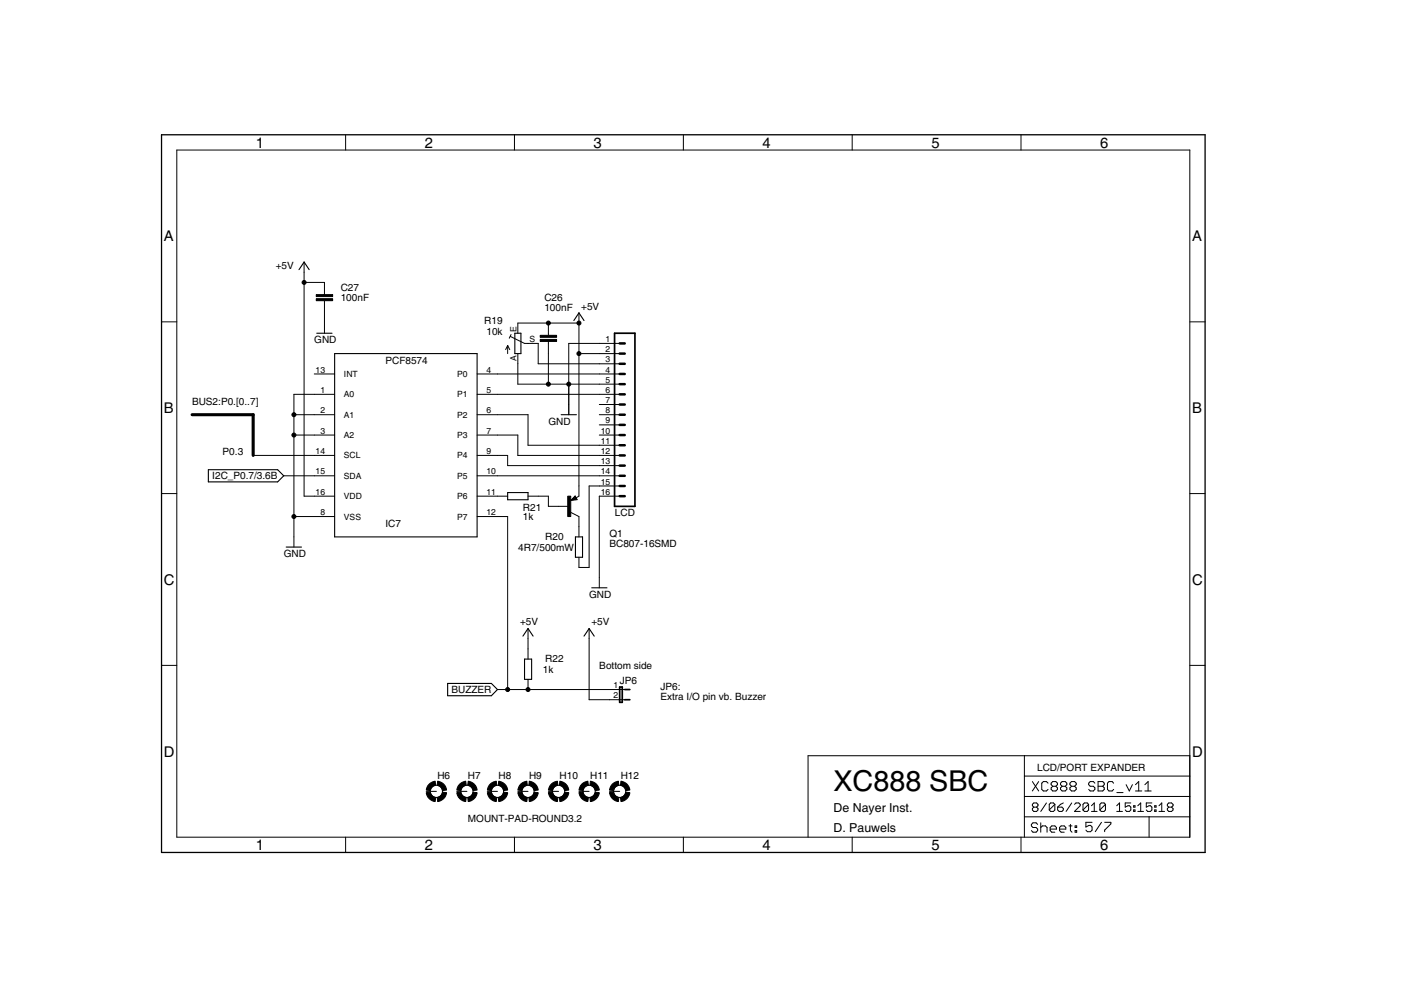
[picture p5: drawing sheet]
<svg xmlns="http://www.w3.org/2000/svg" width="297mm" height="210mm" viewBox="0 0 297 210" stroke-linecap="round" stroke-linejoin="round" font-family="sans-serif">
<g fill="#000" stroke="#000" stroke-width=".23">
<path d="M64.5 55.6l-1.1 1.6zM64.5 55.6l1.1 1.6zM67.2 70.7h3.2zM71 75v38.8zM71 75h30.2zM109.2 70.7v4.3zM109.2 75h1.2zM110.4 70.7v4.3zM109.2 70.7h1.2zM122.7 66.3l-1 1.7zM122.7 66.3l1.1 1.7zM44.2 99.6h14.7z"/>
<path d="M119 87.9h3.2zM44.2 99.6v2.6zM44.2 102.2h14.7zM60.2 100.9l-1.3 1.3zM58.9 99.6l1.3 1.3zM60.7 116h3.2zM71 113.8h30.2zM101.2 75v38.8zM107.6 106h4.4zM107.6 104.4v1.6zM107.6 104.4h4.4zM112 104.4v1.6z"/>
<path d="M121.2 106l.9-.1zM121.6 105.7h.3zM121.9 105.3l-.7 .7zM121.6 105.7l.3-.2zM122 113.8v4.4zM121.9 105.5l.2 .4zM121.9 105.3l.3 .6zM123.5 113.8v4.4zM122 113.8h1.5zM122 118.2h1.5zM111.2 139.7v4.3zM112 133.3l-1.1 1.6z"/>
<path d="M111.2 139.7h1.5zM112 133.3l1 1.6zM124.9 133.3l-1.1 1.6zM125.5 124.6h3.2zM124.9 133.3l1.1 1.6zM94.9 144.9v2.6zM94.9 147.5h9.3zM94.9 144.9h9.3zM105.5 146.2l-1.3 1.3zM104.2 144.9l1.3 1.3zM112.7 139.7v4.3zM111.2 144h1.5z"/>
</g>
<g fill="#000" stroke="#000" stroke-width=".21">
<path d="M37.5 31.8v145.7zM73.3 28.6v3.2zM109.1 28.6v3.2zM144.9 28.6v3.2zM180.7 28.6v3.2zM216.5 28.6v3.2zM37.5 31.8h214.8zM64.5 55.6v2.1zM64.5 57.7v2.2zM68.8 59.9v2.1zM64.5 59.9h4.3zM34.2 68.2h3.3z"/>
<path d="M66.6 79.3h4.4zM68.8 64.2v2.1zM68.8 62v.5zM68.8 63.8v.4zM68.8 68.5v2.2zM68.8 66.3v2.2zM101.2 79.3h4.3zM105.5 79.3h21.6zM107.6 73.3v1.7zM107.6 73.3l-.4 .8zM107.6 73.3l.5 .8zM108.4 70.9l-.4 .8z"/>
<path d="M109.8 75v2.1zM109.8 68.5v2.2zM109.8 68.5h6.5zM109.8 77.1v4.3zM108.2 71.3l3 1.5zM111.2 72.8h.8zM112 72.8h2.1zM114.1 72.8v4.3zM114.1 77.1h13zM116.3 68.5v2.2zM116.3 72.8v2.2zM116.3 70.7v.4z"/>
<path d="M116.3 72.4v.4zM116.3 68.5h6.4zM116.3 75v6.4zM120.6 72.8h6.5zM122.7 66.3v2.2zM122.7 68.5v6.5zM122.7 75v28zM127.1 72.8h4.3zM127.1 75h4.3zM127.1 77.1h4.3zM127.1 79.3h4.3zM122.7 75h4.4z"/>
<path d="M252.3 68.2h3.2zM53.7 96.6h12.9zM62.3 83.6v4.3zM62.3 87.9v4.3zM62.3 92.2v17.3zM66.6 83.6h4.4zM66.6 87.9h4.4zM66.6 92.2h4.4zM66.6 96.6h4.4zM62.3 83.6h4.3zM62.3 87.9h4.3zM62.3 92.2h4.3z"/>
<path d="M101.2 96.6h4.3zM101.2 92.2h4.3zM101.2 87.9h4.3zM101.2 83.6h4.3zM105.5 96.6h2.1zM105.5 92.2h4.3zM105.5 87.9h6.5zM105.5 83.6h21.6zM107.6 96.6v2.1zM107.6 98.7h19.5zM109.8 92.2v4.4zM109.8 96.6h17.3z"/>
<path d="M109.8 81.4h6.5zM112 87.9v6.5zM112 94.4h15.1zM116.3 81.4h4.3zM120.6 85.8v2.1zM120.6 81.4v4.4zM120.6 81.4v6.5zM120.6 72.8v8.6zM127.1 81.4h4.3zM127.1 83.6h4.3zM127.1 85.8h4.3zM127.1 87.9h4.3z"/>
<path d="M127.1 90.1h4.3zM127.1 92.2h4.3zM127.1 94.4h4.3zM127.1 96.6h4.3zM127.1 98.7h4.3zM120.6 81.4h6.5zM34.2 104.6h3.3zM62.3 113.8v2.2zM62.3 109.5v4.3zM64.5 59.9v45.3zM66.6 100.9h4.4zM66.6 105.2h4.4z"/>
<path d="M66.6 109.5h4.4zM64.5 105.2h2.1zM60.2 100.9h6.4zM62.3 109.5h4.3zM101.2 109.5h4.3zM101.2 105.2h4.3zM101.2 100.9h4.3zM105.5 105.2h2.1zM105.5 109.5h2.1zM105.5 100.9h21.6zM107.6 109.5v36.7zM112 105.2h2.1z"/>
<path d="M114.1 105.2h2.2zM116.3 105.2v2.2zM116.3 107.4h2.1zM118.4 107.4h2.2zM121 106.1l1.4-.2zM121.9 105.2l-.9 .9zM121.9 105.2l.5 .7zM122.7 111.7v2.1zM122.7 103v2.2zM122.7 109.5v2.2zM122.1 105.6l.6-.4zM121 108.6l1.7 .9z"/>
<path d="M124.9 103v17.3zM127.1 100.9h4.3zM127.1 103h4.3zM127.1 105.2h4.3zM124.9 103h2.2zM127.1 105.2v17.3zM252.3 104.6h3.2zM112 137.6v2.1zM112 133.3v2.1zM112 135.4v2.2zM122.7 118.2v2.1zM124.9 133.3v2.1z"/>
<path d="M124.9 135.4v13zM122.7 120.3h2.2zM127.1 122.5v2.1zM34.2 141.1h3.3zM105.5 146.2h2.1zM107.6 146.2h4.4zM112 144v2.2zM112 146.2h17.2zM124.9 148.4h4.3zM129.2 146.2h2.2zM129.2 148.4h2.2zM131.4 146.2h1.1z"/>
<path d="M131.4 148.4h1.1zM252.3 141.1h3.2zM37.5 177.5h214.8zM90.4 167.8h2.1zM96.8 167.8h2.2zM103.3 167.8h2.2zM109.8 167.8h2.2zM116.3 167.8h2.1zM122.7 167.8h2.2zM129.2 167.8h2.2zM171.3 160.2v17.3zM171.3 160.2h45.9z"/>
<path d="M217.2 160.2h35.1zM217.2 173.2v4.3zM217.2 168.9v4.3zM217.2 168.9h35.1zM217.2 164.5v4.4zM217.2 164.5h35.1zM217.2 160.2v4.3zM218.7 174.8v.3zM218.7 175.1l.3 .4zM218.9 165.7l1.3 2zM218.9 170.5l.3-.3zM218.9 171.4v.3z"/>
<path d="M218.9 171.4l.3-.3zM218.9 170.5v.3zM219 174.5l-.3 .3zM219 175.5h.7zM218.7 176.1l.3 .3zM219.2 170.2h.6zM218.9 171.7l.3 .3zM218.9 170.8l.3 .3zM219.2 171.1h.6zM219 174.5h.7zM219.7 175.5l.3 .3zM219 176.4h.7z"/>
<path d="M219.8 170.2l.3 .3zM219.8 171.1l.3 .3zM219.2 172h.6zM219.7 174.5l.3 .3zM220 175.8v.3zM219.7 176.4l.3-.3zM220.1 170.5v.3zM220.1 170.8l-.3 .3zM220.1 171.4v.3zM220.1 171.7l-.3 .3zM220.2 165.7l-1.3 2zM221.9 170.2l-1.2 1.8z"/>
<path d="M220.7 174.5v1.9zM220.7 175.5l.3-.4zM220.9 166.1v1.3zM220.9 167.4l.3 .3zM221 175.1h.7zM221.2 165.7l-.3 .4zM221.2 167.7h.7zM221.7 175.1l.3 .4zM221.2 165.7h.7zM221.9 167.7l.3-.3zM222 175.5v.9zM221.9 165.7l.3 .4z"/>
<path d="M222.5 170.5v1.2zM222.5 170.5l.3-.3zM222.5 171.7l1.1-1.2zM222.7 175.5v.6zM222.7 175.5l.3-.4zM222.8 170.2h.6zM222.5 171.7l.3 .3zM222.9 166.1l.3-.4zM222.9 167v.4zM222.9 167l.3-.3zM222.9 166.1v.3zM222.7 176.1l.3 .3z"/>
<path d="M223 175.1h.6zM223.2 165.7h.7zM222.9 167.4l.3 .3zM222.9 166.4l.3 .3zM223.2 166.7h.7zM223.4 170.2l.2 .3zM222.8 172h.6zM223.6 170.5v1.2zM223.6 171.7l-.2 .3zM223 176.4h.6zM223.6 175.1l.4 .4zM223.9 165.7l.3 .4z"/>
<path d="M223.9 166.7l.3 .3zM223.2 167.7h.7zM224 175.5v.3zM222.7 175.8h1.3zM224.2 166.1v.3zM224.2 166.4l-.3 .3zM224.2 167v.4zM224.2 167.4l-.3 .3zM224.2 171.1v.6zM224.2 171.7l.4 .3zM224.6 172h.5zM224.6 175.5v.6z"/>
<path d="M224.6 175.5l.4-.4zM224.9 166.1l.3-.4zM224.9 167v.4zM224.9 167l.3-.3zM224.9 166.1v.3zM224.2 171.1l.7-.6zM224.6 176.1l.4 .3zM225 175.1h.6zM225.4 171.7l-.3 .3zM224.2 171.1h.9zM225.2 165.7h.6zM224.9 167.4l.3 .3z"/>
<path d="M224.9 166.4l.3 .3zM225.2 166.7h.6zM224.9 170.5l.5-.3zM225.4 171.4v.3zM225.1 171.1l.3 .3zM225 176.4h.6zM225.6 175.1l.4 .4zM225.8 165.7l.4 .4zM225.8 166.7l.4 .3zM225.2 167.7h.6zM226 175.5v.3zM224.6 175.8h1.4z"/>
<path d="M227.2 170.2l-1.2 1.8zM226.2 166.1v.3zM226.2 166.4l-.4 .3zM226.2 167v.4zM226.2 167.4l-.4 .3zM226.6 175.1h.7zM226.8 166.1l.4-.4zM226.8 167v.4zM226.8 167l.4-.3zM226.8 166.1v.3zM226.9 174.8v1.3zM226.9 176.1l.4 .3z"/>
<path d="M227.2 165.7h.6zM226.8 167.4l.4 .3zM226.8 166.4l.4 .3zM227.2 166.7h.6zM227.8 172l1.2-1.2zM227.8 165.7l.4 .4zM227.8 166.7l.4 .3zM227.2 167.7h.6zM227.9 175.1h.4zM227.9 175.1v.4zM227.9 176.1h.4zM227.9 176.1v.3z"/>
<path d="M227.8 170.5l.3-.3zM228.2 166.1v.3zM228.2 166.4l-.4 .3zM228.2 167v.4zM228.2 167.4l-.4 .3zM228.3 175.1v.4zM227.9 175.5h.4zM228.3 176.1v.3zM227.9 176.4h.4zM228.1 170.2h.6zM227.8 172h1.2zM229 170.5v.3z"/>
<path d="M228.7 170.2l.3 .3zM229.6 170.5v1.2zM229.6 170.5l.3-.3zM229.6 171.7l1.2-1.2zM229.9 170.2h.6zM229.6 171.7l.3 .3zM230.2 174.3v1zM230.2 175.3l.7-.3zM230.5 170.2l.3 .3zM229.9 172h.6zM230.2 176l.3 .3zM230.8 170.5v1.2z"/>
<path d="M230.8 171.7l-.3 .3zM230.8 166.1v.3zM230.8 166.4l.3 .3zM230.9 175h.3zM231.1 165.7l-.3 .4zM231.1 166.7h.7zM230.8 167.4l.3 .3zM231.2 175l.3 .3zM230.5 176.3h.7zM231.4 170.8l.6-.6zM231.4 172h1.2zM230.2 174.3h1.3z"/>
<path d="M231.5 175.3v.7zM231.5 176l-.3 .3zM231.1 165.7h.7zM231.8 166.7l.3 .3zM231.1 167.7h.7zM232 170.2v1.8zM231.8 165.7l.3 .4zM232.1 167v.4zM232.1 167.4l-.3 .3zM233.5 174.3l-1.3 2zM232.8 165.7v2zM232.8 165.7h1z"/>
<path d="M232.8 166.7h1zM233.2 170.5v1.2zM233.5 170.2l-.3 .3zM233.2 171.7l1.2-1.2zM233.5 170.2h.6zM233.2 171.7l.3 .3zM233.8 165.7l.3 .4zM233.8 166.7l.3 .3zM232.8 167.7h1zM234.1 170.2l.3 .3zM233.5 172h.6zM234.1 166.1v.3z"/>
<path d="M234.1 166.4l-.3 .3zM234.1 167v.4zM234.1 167.4l-.3 .3zM234.2 174.3h1.3zM234.2 176v.3zM234.4 170.5v1.2zM234.4 171.7l-.3 .3zM234.8 166.1v1.3zM234.8 167.4l.3 .3zM235.1 165.7l-.3 .4zM235.1 167.7h.7zM235.5 174.3v.4z"/>
<path d="M235.5 174.7l-1.3 1.3zM235.1 165.7h.7zM236.1 167.4l-.3 .3zM235.8 165.7l.3 .4zM236.8 170.8l.6-.6zM236.8 172h1.2zM236.8 168h1.3zM237.4 170.2v1.8zM238.6 170.2v.9zM238.6 171.1l.6-.3zM238.8 166.4l.6 1.3zM238.6 171.7l.3 .3z"/>
<path d="M239.2 170.8h.3zM240.1 166.4l-.7 1.3zM239.5 170.8l.3 .3zM238.9 172h.6zM238.6 170.2h1.2zM239.8 171.1v.6zM239.8 171.7l-.3 .3zM240.3 170.8h.3zM240.3 170.8v.3zM240.3 171.7h.3zM240.3 171.7v.3zM240.6 170.8v.3z"/>
<path d="M240.3 171.1h.3zM240.6 171.7v.3zM240.3 172h.3zM240.7 166.4l.7-.7zM240.7 167.7h1.4zM241.2 170.8l.7-.6zM241.2 172h1.2zM241.4 165.7v2zM241.9 170.2v1.8zM242.7 166.4l.7-.7zM242.7 167.7h1.4zM243 170.2v.9z"/>
<path d="M243 171.1l.6-.3zM243 171.7l.3 .3zM243.4 165.7v2zM243.6 173.2v4.3zM243.6 173.2h8.7zM217.2 173.2h26.4zM243.6 170.8h.3zM243.9 170.8l.3 .3zM243.3 172h.6zM243 170.2h1.2zM244.2 171.1v.6zM244.2 171.7l-.3 .3z"/>
<path d="M244.8 170.8h.3zM244.8 170.8v.3zM244.8 171.7h.3zM244.8 171.7v.3zM245.1 170.8v.3zM244.8 171.1h.3zM245.1 171.7v.3zM244.8 172h.3zM245.7 170.8l.6-.6zM245.7 172h1.2zM246.3 170.2v1.8zM247.5 170.5l.3-.3z"/>
<path d="M247.5 171.4v.3zM247.5 171.4l.3-.3zM247.5 170.5v.3zM247.8 170.2h.6zM247.5 171.7l.3 .3zM247.5 170.8l.3 .3zM247.8 171.1h.6zM248.4 170.2l.3 .3zM248.4 171.1l.3 .3zM247.8 172h.6zM248.7 170.5v.3zM248.4 171.1l.3-.3z"/>
<path d="M248.7 171.4v.3zM248.7 171.7l-.3 .3zM252.3 173.2v4.3zM252.3 168.9v4.3zM252.3 164.5v4.4zM252.3 160.2v4.3zM252.3 31.8v145.7zM73.3 177.5v3.2zM109.1 177.5v3.2zM144.9 177.5v3.2zM180.7 177.5v3.2zM216.5 177.5v3.2z"/>
<path d="M90.4 168.1l.8-.1 .4 .7 .8 .4-.1 .8a2.14 2.14 0 0 1-1.9-1.8z" fill-rule="evenodd"/>
<path d="M91 166.2l1.3-.6 .1 .9-.8 .4-.4 .7-.8-.1 .1-.6z" fill-rule="evenodd"/>
<path d="M92.7 169.1l.8-.4 .3-.7 .9 .1a2.14 2.14 0 0 1-1.9 1.8z" fill-rule="evenodd"/>
<path d="M92.8 165.6a2.14 2.14 0 0 1 1.9 1.9l-.9 .1-.3-.7-.8-.4z" fill-rule="evenodd"/>
<path d="M96.9 168.1l.8-.1 .4 .7 .7 .4-.1 .8a2.14 2.14 0 0 1-1.8-1.8z" fill-rule="evenodd"/>
<path d="M97.5 166.2l1.2-.6 .1 .9-.7 .4-.4 .7-.8-.1 .1-.6z" fill-rule="evenodd"/>
<path d="M99.2 169.1l.7-.4 .4-.7 .9 .1a2.14 2.14 0 0 1-1.9 1.8z" fill-rule="evenodd"/>
<path d="M99.3 165.6a2.14 2.14 0 0 1 1.9 1.9l-.9 .1-.4-.7-.7-.4z" fill-rule="evenodd"/>
<path d="M103.3 168.1l.9-.1 .4 .7 .7 .4-.1 .8a2.09 2.09 0 0 1-1.9-1.8z" fill-rule="evenodd"/>
<path d="M103.9 166.2l.7-.4 .6-.2 .1 .9-.7 .4-.4 .7-.9-.1 .2-.6z" fill-rule="evenodd"/>
<path d="M105.6 169.1l.8-.4 .4-.7 .8 .1a2.14 2.14 0 0 1-1.9 1.8z" fill-rule="evenodd"/>
<path d="M105.7 165.6a2.14 2.14 0 0 1 1.9 1.9l-.8 .1-.4-.7-.8-.4z" fill-rule="evenodd"/>
<path d="M109.8 168.1l.9-.1 .3 .7 .8 .4-.1 .8a2.14 2.14 0 0 1-1.9-1.8z" fill-rule="evenodd"/>
<path d="M110.4 166.2l.7-.4 .6-.2 .1 .9-.8 .4-.3 .7-.9-.1z" fill-rule="evenodd"/>
<path d="M112.1 169.1l.8-.4 .4-.7 .8 .1a2.14 2.14 0 0 1-1.9 1.8z" fill-rule="evenodd"/>
<path d="M112.2 165.6a2.14 2.14 0 0 1 1.9 1.9l-.8 .1-.4-.7-.8-.4z" fill-rule="evenodd"/>
<path d="M116.3 168.1l.8-.1 .4 .7 .8 .4-.1 .8a2.14 2.14 0 0 1-1.9-1.8z" fill-rule="evenodd"/>
<path d="M116.9 166.2l.7-.4 .6-.2 .1 .9-.8 .4-.4 .7-.8-.1z" fill-rule="evenodd"/>
<path d="M118.6 169.1l.8-.4 .3-.7 .9 .1a2.14 2.14 0 0 1-1.9 1.8z" fill-rule="evenodd"/>
<path d="M118.7 165.6a2.14 2.14 0 0 1 1.9 1.9l-.9 .1-.3-.7-.8-.4z" fill-rule="evenodd"/>
<path d="M122.7 168.1l.9-.1 .4 .7 .8 .4-.2 .8a2.14 2.14 0 0 1-1.9-1.8z" fill-rule="evenodd"/>
<path d="M123.4 166.2l1.2-.6 .2 .9-.8 .4-.4 .7-.9-.1z" fill-rule="evenodd"/>
<path d="M125.1 169.1l.7-.4 .4-.7 .9 .1a2.14 2.14 0 0 1-1.9 1.8z" fill-rule="evenodd"/>
<path d="M125.2 165.6a2.14 2.14 0 0 1 1.9 1.9l-.9 .1-.4-.7-.7-.4z" fill-rule="evenodd"/>
<path d="M129.2 168.1l.9-.1 .4 .7 .7 .4-.1 .8a2.14 2.14 0 0 1-1.9-1.8z" fill-rule="evenodd"/>
<path d="M129.8 166.2l1.3-.6 .1 .9-.7 .4-.4 .7-.9-.1z" fill-rule="evenodd"/>
<path d="M132.7 168l.8 .1a2.14 2.14 0 0 1-1.8 1.8l-.1-.8 .7-.4z" fill-rule="evenodd"/>
<path d="M131.7 165.6a2.14 2.14 0 0 1 1.8 1.9l-.8 .1-.4-.7-.7-.4z" fill-rule="evenodd"/>
<circle cx="64.5" cy="59.9" r=".42"/>
<circle cx="116.3" cy="68.5" r=".42"/>
<circle cx="122.7" cy="75" r=".42"/>
<circle cx="122.7" cy="68.5" r=".42"/>
<circle cx="62.3" cy="92.2" r=".42"/>
<circle cx="62.3" cy="87.9" r=".42"/>
<circle cx="116.3" cy="81.4" r=".42"/>
<circle cx="120.6" cy="81.4" r=".42"/>
<circle cx="62.3" cy="109.5" r=".42"/>
<circle cx="107.6" cy="146.2" r=".42"/>
<circle cx="112" cy="146.2" r=".42"/>
</g>
<path d="M34.2 28.6v152.1zM34.2 28.6h221.3zM34.2 180.7h221.3zM255.5 28.6v152.1z" fill="#000" stroke="#000" stroke-width=".28"/>
<path d="M67.1 63.3h3.4v.5h-3.4zM67.1 62.5h3.4v.4h-3.4zM114.5 72h3.5v.4h-3.5zM114.5 71.1h3.5v.4h-3.5zM120.4 105.2h.6v4.3h-.6z" fill="#000" stroke="#000" stroke-width=".21"/>
<path d="M130.3 70.7h4.3zM130.3 70.7v36.7zM134.6 70.7v36.7zM130.3 107.4h4.3zM131.4 145.7v3.2zM131.4 148.9h.5zM131.9 145.7v3.2zM131.4 145.7h.5zM132.5 146.2h1zM132.5 148.4h1z" fill="#000" stroke="#000" stroke-width=".36"/>
<g fill="#000" stroke="#000" stroke-width=".53">
<path d="M131.4 77.1h1.1zM131.4 75h1.1zM131.4 72.8h1.1zM131.4 79.3h1.1zM131.4 81.4h1.1zM131.4 87.9h1.1zM131.4 85.8h1.1zM131.4 83.6h1.1zM131.4 92.2h1.1zM131.4 90.1h1.1zM131.4 98.7h1.1zM131.4 96.6h1.1z"/>
<path d="M131.4 94.4h1.1zM131.4 100.9h1.1zM131.4 103h1.1zM131.4 105.2h1.1z"/>
</g>
<g fill="none" stroke="#000" stroke-width=".21">
<circle cx="92.5" cy="167.8" r="1.29"/>
<circle cx="99" cy="167.8" r="1.29"/>
<circle cx="105.5" cy="167.8" r="1.29"/>
<circle cx="112" cy="167.8" r="1.29"/>
<circle cx="118.4" cy="167.8" r="1.29"/>
<circle cx="124.9" cy="167.8" r="1.29"/>
<circle cx="131.4" cy="167.8" r="1.29"/>
</g>
<path d="M40.7 87.9h13zM53.7 87.9v8.7z" fill="#000" stroke="#000" stroke-width=".66"/>
<text font-size="7" x="176.7" y="167.8">XC888 SBC</text>
<g font-size="3.6">
<text x="54.3" y="31.3">1</text>
<text x="90.1" y="31.3">2</text>
<text x="125.9" y="31.3">3</text>
<text x="161.7" y="31.3">4</text>
<text x="197.5" y="31.3">5</text>
<text x="233.3" y="31.3">6</text>
<text x="34.8" y="51.1">A</text>
<text x="252.8" y="51.1">A</text>
<text x="34.8" y="87.6">B</text>
<text x="252.8" y="87.6">B</text>
<text x="34.8" y="124">C</text>
<text x="252.8" y="124">C</text>
<text x="34.8" y="160.4">D</text>
<text x="252.8" y="160.4">D</text>
<text x="54.3" y="180.2">1</text>
<text x="90.1" y="180.2">2</text>
<text x="125.9" y="180.2">3</text>
<text x="161.7" y="180.2">4</text>
<text x="197.5" y="180.2">5</text>
<text x="233.3" y="180.2">6</text>
</g>
<g font-size="3">
<text x="176.7" y="172.1">De Nayer Inst.</text>
<text x="176.7" y="176.4">D. Pauwels</text>
</g>
<g font-size="2.5">
<text x="58.5" y="57.1">+5V</text>
<text x="72.2" y="63.9">100nF</text>
<text x="72.2" y="61.7">C27</text>
<text x="115.4" y="63.9">C26</text>
<text x="123.2" y="65.7">+5V</text>
<text x="102.7" y="68.6">R19</text>
<text x="103.1" y="71.1">10k</text>
<text x="115.4" y="66">100nF</text>
<text x="66.6" y="72.8">GND</text>
<text x="81.7" y="77.1">PCF8574</text>
<text x="40.7" y="85.8">BUS2:P0.[0..7]</text>
<text x="116.3" y="90.1">GND</text>
<text x="45" y="101.5">I2C_P0.7/3.6B</text>
<text x="47.2" y="96.6">P0.3</text>
<text x="81.7" y="111.7">IC7</text>
<text x="110.9" y="110.2">1k</text>
<text x="110.9" y="108.2">R21</text>
<text x="129.2" y="113.8">Q1</text>
<text x="130.4" y="109.5">LCD</text>
<text x="60.2" y="118.1">GND</text>
<text x="109.9" y="116.8">4R7/500mW</text>
<text x="115.6" y="114.4">R20</text>
<text x="129.2" y="116">BC807-16SMD</text>
<text x="124.9" y="126.8">GND</text>
<text x="110.3" y="132.6">+5V</text>
<text x="125.4" y="132.6">+5V</text>
<text x="115.1" y="142.7">1k</text>
<text x="115.6" y="140.4">R22</text>
<text x="127.1" y="141.9">Bottom side</text>
<text x="95.7" y="146.8">BUZZER</text>
<text x="131.4" y="145.1">JP6</text>
<text x="140" y="146.2">JP6:</text>
<text x="140" y="148.4">Extra I/O pin vb. Buzzer</text>
<text x="92.7" y="165.1">H6</text>
<text x="99.2" y="165.1">H7</text>
<text x="105.7" y="165.1">H8</text>
<text x="112.2" y="165.1">H9</text>
<text x="118.6" y="165.1">H10</text>
<text x="125.1" y="165.1">H11</text>
<text x="131.6" y="165.1">H12</text>
<text x="219.9" y="163.5">LCD/PORT EXPANDER</text>
<text x="99.2" y="174.2">MOUNT-PAD-ROUND3.2</text>
</g>
<g font-size="2.1">
<text x="109.5" y="70.4" transform="rotate(-90 109.5 70.4)">E</text>
<text x="109.5" y="76.5" transform="rotate(-90 109.5 76.5)">A</text>
<text x="112.3" y="72.5">S</text>
<text x="128.4" y="72.5">1</text>
<text x="128.4" y="74.7">2</text>
<text x="128.4" y="76.8">3</text>
<text x="66.9" y="79">13</text>
<text x="67.9" y="83.3">1</text>
<text x="72.9" y="79.9">INT</text>
<text x="97" y="79.9">P0</text>
<text x="103.1" y="83.3">5</text>
<text x="103.1" y="79">4</text>
<text x="128.4" y="79">4</text>
<text x="128.4" y="81.2">5</text>
<text x="128.4" y="83.3">6</text>
<text x="67.9" y="87.6">2</text>
<text x="72.9" y="84.3">A0</text>
<text x="72.9" y="88.6">A1</text>
<text x="97" y="88.6">P2</text>
<text x="97" y="84.3">P1</text>
<text x="103.1" y="87.6">6</text>
<text x="128.4" y="85.5">7</text>
<text x="128.4" y="87.6">8</text>
<text x="128.4" y="89.8">9</text>
<text x="67.9" y="91.9">3</text>
<text x="72.9" y="92.9">A2</text>
<text x="97" y="92.9">P3</text>
<text x="103.1" y="91.9">7</text>
<text x="127.4" y="91.9">10</text>
<text x="127.4" y="94.1">11</text>
<text x="66.9" y="96.3">14</text>
<text x="66.9" y="100.6">15</text>
<text x="72.9" y="97.2">SCL</text>
<text x="72.9" y="101.5">SDA</text>
<text x="97" y="101.5">P5</text>
<text x="97" y="97.2">P4</text>
<text x="103.1" y="100.6">10</text>
<text x="103.1" y="96.3">9</text>
<text x="127.4" y="96.3">12</text>
<text x="127.4" y="98.4">13</text>
<text x="127.4" y="100.6">14</text>
<text x="66.9" y="104.9">16</text>
<text x="72.9" y="105.8">VDD</text>
<text x="97" y="105.8">P6</text>
<text x="103.1" y="104.9">11</text>
<text x="127.4" y="102.7">15</text>
<text x="127.4" y="104.9">16</text>
<text x="67.9" y="109.2">8</text>
<text x="72.9" y="110.2">VSS</text>
<text x="97" y="110.2">P7</text>
<text x="103.1" y="109.2">12</text>
<text x="130.1" y="145.9">1</text>
<text x="130.1" y="148.1">2</text>
</g>
</svg>
